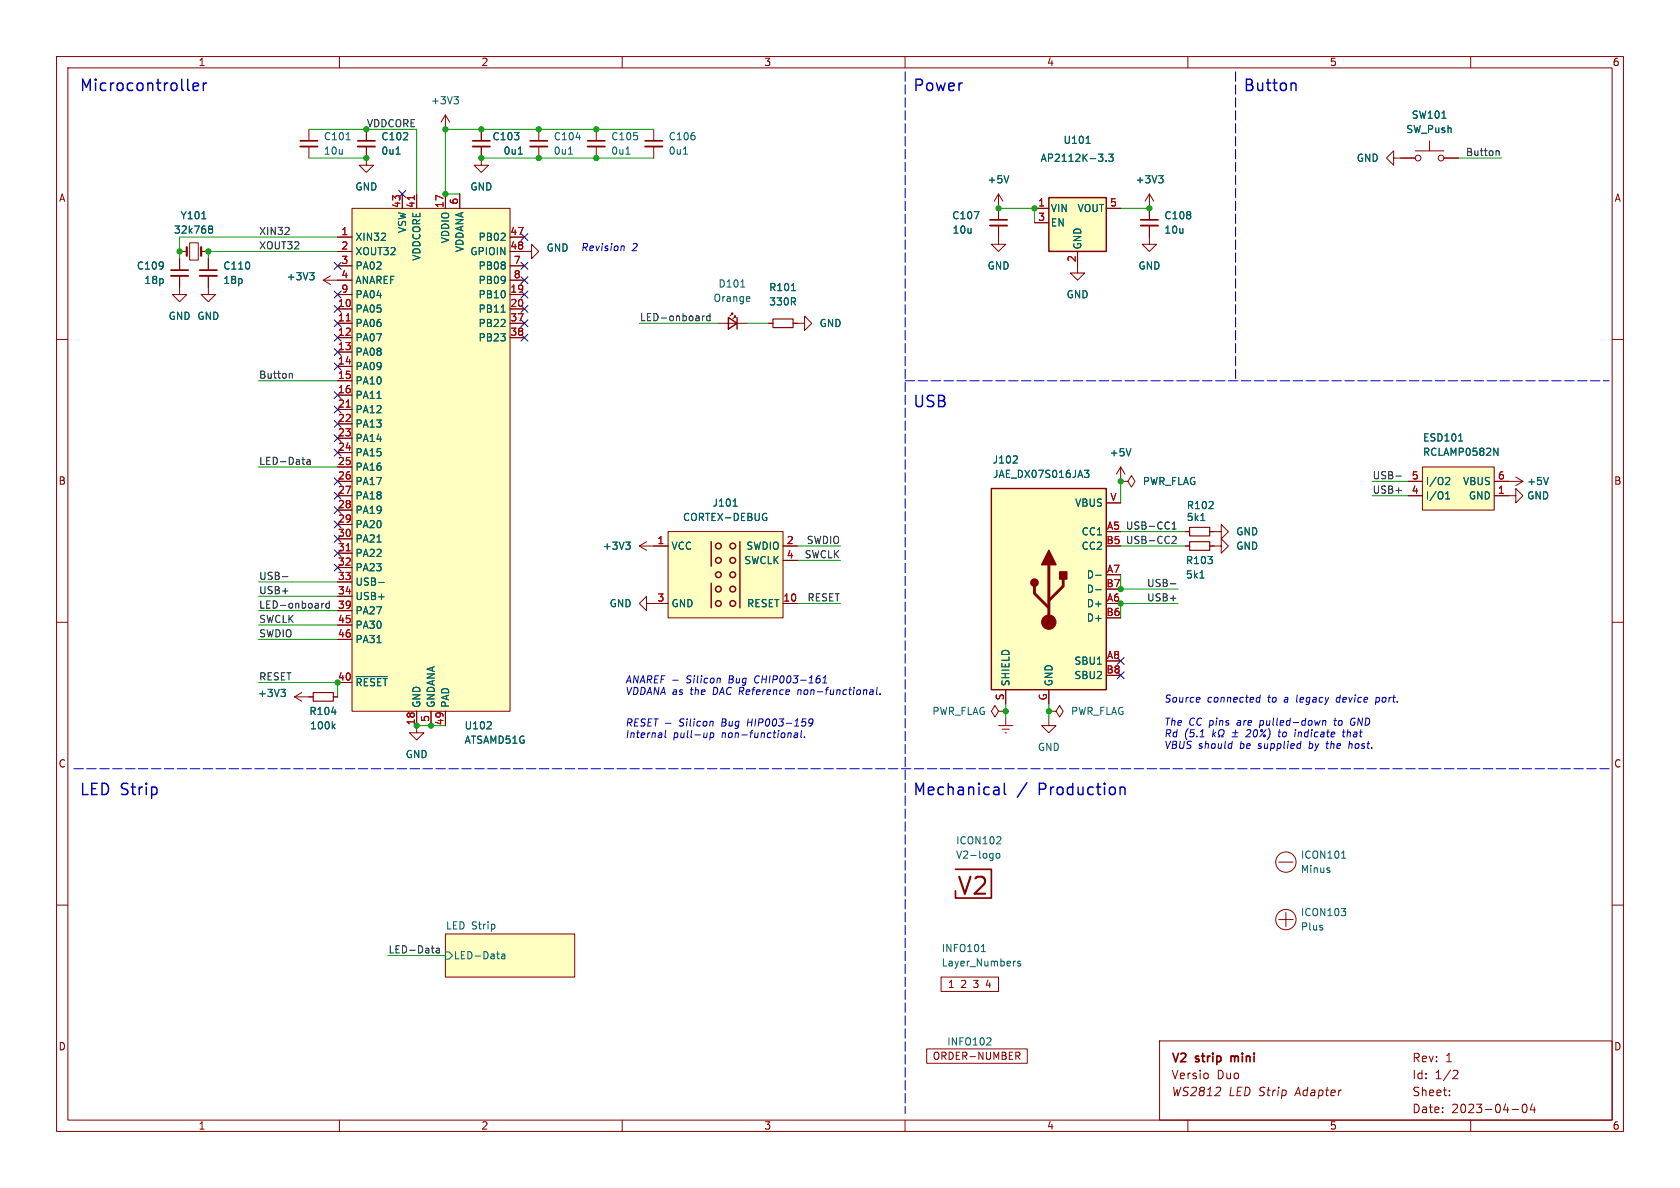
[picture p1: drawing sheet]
<svg xmlns="http://www.w3.org/2000/svg" width="297mm" height="210mm" viewBox="0 0 297 210" stroke-linecap="round" stroke-linejoin="round" font-family="sans-serif">
<g fill="none" stroke="#840000" stroke-width=".18">
<path d="M10 10h277v190h-277zM12 12h273v186h-273zM60 10v2M110 10v2M160 10v2M210 10v2M260 10v2M54.6 22.9v2M54.6 25.9v2M62.2 36.8h28v88.9h-28zM64.8 25.9v3.3h1.2l-1.2 1.3-1.3-1.3h1.3M64.8 22.9v2"/>
<path d="M71.1 34.3v2.5M73.7 34.3v2.5M78.7 20.3v2.6M78.7 34.3v2.5M78.7 20.3l-.7 1.3M78.7 20.3l.8 1.3M81.3 34.3v2.5M85.1 25.9v3.3h1.3l-1.3 1.3-1.3-1.3h1.3M85.1 22.9v2M95.2 22.9v2M95.2 25.9v2M105.4 22.9v2"/>
<path d="M105.4 25.9v2M115.6 22.9v2M115.6 25.9v2M176.5 39.9v3.3h1.3l-1.3 1.3-1.2-1.3h1.2M176.5 34.3v4.6M176.5 34.3l-.7 1.3M176.5 34.3l.8 1.3M182.9 36.8h2.5M182.9 39.4h2.5M195.6 36.8h2.5M203.2 39.9v3.3h1.3l-1.3 1.3-1.3-1.3h1.3M203.2 34.3l-.8 1.3"/>
<path d="M203.2 34.3v4.6M203.2 34.3l.8 1.3M246.4 27.9v-1.2l-1.3 1.2 1.3 1.3v-1.3h3.8M250.2 26.7h5.1M252.7 24.9v1.8M255.3 27.9h2.5M10 60h2M31.7 48.8v3.3h1.3l-1.3 1.2-1.2-1.2h1.2M31.7 44.5h1.3M31.7 45.7v2.1M33.5 42.9h1.6v3.1h-1.6zM35.6 44.5h1.2"/>
<path d="M36.8 48.8v3.3h1.3l-1.3 1.2-1.2-1.2h1.2M36.8 45.7v2.1M57.1 49.5l1.3 .8M57.1 49.5h5.1M58.4 48.8l-1.3 .7M59.7 44.5h2.5M59.7 57.2h2.5M59.7 41.9h2.5M59.7 54.6h2.5M59.7 59.7h2.5M59.7 52.1h2.5M59.7 47h2.5"/>
<path d="M90.2 44.5h3.8v-1.3l1.2 1.3-1.2 1.2v-1.2M90.2 49.5h2.5M90.2 57.2h2.5M90.2 41.9h2.5M90.2 54.6h2.5M90.2 59.7h2.5M90.2 52.1h2.5M90.2 47h2.5M127 57.2h5.1M129.5 55.6v-.2h-.2h.2l-.5 .5M130 56.1v-.2h-.2h.2l-.5 .5M135.9 57.2h.8"/>
<path d="M140.2 57.2h2v-1.3l1.3 1.3-1.3 1.2v-1.2M190.5 44.5v3.8h1.3l-1.3 1.2-1.3-1.2h1.3M285 60h2M59.7 62.2h2.5M59.7 64.8h2.5M59.7 67.3h2.5M59.7 69.9h2.5M59.7 72.4h2.5M59.7 74.9h2.5M59.7 77.5h2.5M59.7 85.1h2.5M59.7 87.6h2.5"/>
<path d="M59.7 80h2.5M59.7 82.6h2.5M59.7 90.2h2.5M59.7 92.7h2.5M59.7 95.3h2.5M59.7 97.8h2.5M113 96.5l1.3 .8M113 96.5h5.1M114.3 95.8l-1.3 .7M118.1 94h20.3v15.2h-20.3zM138.4 96.5h2.6M138.4 99.1h2.6"/>
<path d="M195.6 88.9h2.5M198.1 85.1h1.3l.6-1 .7 1-.7 1-.6-1M198.1 85.1h.1M198.1 82.6l-.7 1.2M198.1 82.6v2.5M198.1 82.6l.8 1.2M209.5 94h.8M209.5 96.5h.8M213.9 96.5h2v-1.2l1.3 1.2-1.3 1.3v-1.3M213.9 94h2v-1.3l1.3 1.3-1.3 1.3v-1.3M248.9 85.1h2.6M248.9 87.6h2.6"/>
<path d="M251.5 82.6h12.7v7.6h-12.7zM264.2 87.6h3.8v-1.2l1.2 1.2-1.2 1.3v-1.3M264.2 85.1h5M268 84.3l1.2 .8M269.2 85.1l-1.2 .8M10 110h2M59.7 100.3h2.5M59.7 102.9h2.5M59.7 105.4h2.5M59.7 108h2.5M59.7 110.5h2.5M59.7 113h2.5"/>
<path d="M114.3 106.7v-1.3l-1.3 1.3 1.3 1.3v-1.3h3.8M138.4 106.7h2.6M285 110h2M52.1 123.2l1.2 .8M52.1 123.2h3.3M53.3 122.4l-1.2 .8M58.9 123.2h.8M59.7 120.7h2.5M73.7 125.7v3.8h1.2l-1.2 1.3-1.3-1.3h1.3M76.2 125.7v2.6M78.7 125.7v2.6M176.5 125.7l-.6-1-.6 1 .6 1 .6-1h1.3"/>
<path d="M176.5 128.3h2.6M177.2 128.9h1.2M177.7 129.5h.2M177.8 125.7h.1M177.8 121.9v2.6M177.8 127v1.3M185.4 127v1.3h1.3l-1.3 1.2-1.3-1.2h1.3M185.4 125.7h1.3l.6-1 .7 1-.7 1-.6-1M185.4 125.7h.1M185.4 121.9v2.6M10 160h2M226.1 152.4h2.5"/>
<path d="M285 160h2M78.7 165.1h22.9v7.6h-22.9zM166.4 172.7h10.1v2.6h-10.1zM226.1 162.6h2.5M227.3 161.3v2.5M60 198v2M110 198v2M160 198v2M163.8 185.4h17.8v2.6h-17.8zM179.6 186h.5l.2 .2-.1 .4-.6 .1M179.9 186.7l.4 .6M205 184h80v14h-80z"/>
<path d="M210 198v2M213.5 189.8v.8M215.7 192.3l.1 .2-.1 .3M256.2 193.6v.1M256.2 192.8v.1M257.1 189.2l.5 .1 .1 .3-.9 1.1h.9M260 198v2M267.3 196.1h1.2M269.2 195.3l.3-.1a.8 .8 0 0 1 .5 .7 .8 .8 0 0 1-.5 .8l-.3-.1-.1-.5zM270.9 195.1l-.4 1.1h1M271.2 195.7v1"/>
<circle cx="250.7" cy="27.9" r=".51"/>
<circle cx="254.8" cy="27.9" r=".51"/>
<circle cx="227.3" cy="152.4" r="1.8"/>
<circle cx="227.3" cy="162.6" r="1.8"/>
</g>
<g fill="none" stroke="#840000" stroke-width=".3">
<path d="M53.1 24.9h3M63.2 24.9h3.1M83.6 24.9h3M93.7 24.9h3.1M103.9 24.9h3M114 24.9h3.1M175 38.9h3.1M201.7 38.9h3M30.2 47.8h3.1M35.3 47.8h3.1M168.9 153.7h6.4v5.1h-6.4v-1.3M217.6 186.7v1"/>
<path d="M217.7 186.8h-.1"/>
</g>
<g fill="#ffffc2" stroke="#ffffc2" stroke-width=".18">
<path d="M78.7 165.1h22.9v7.6h-22.9z"/>
<path d="M185.4 34.9h10.2v9.6h-10.2z"/>
<path d="M175.3 86.4h20.3v35.5h-20.3z"/>
<path d="M251.5 82.6h12.7v7.6h-12.7z"/>
<path d="M118.1 94h20.3v15.2h-20.3z"/>
<path d="M62.2 36.8h28v88.9h-28z"/>
</g>
<g fill="none" stroke="#006464" stroke-width=".18">
<path d="M80.3 17.1h.7l-.4 .5M80.8 17.6l.2 .2v.3l-.2 .3M35.7 38.7h.7M61.2 24.7h.7M70 27.3h.7M91.6 27.2h.8M100.5 27.3h.7M101.8 24.3h.8M110.7 27.3h.7M120.8 27.3h.7M172.2 37.4h.9l-.6 1.3M178.3 31.1l-.4 1.2"/>
<path d="M192 25.3h.7M194.2 27.2h.8l-.4 .5M194.9 27.9v.5M195.5 28.4v.1M196 27.2h.8l-.4 .5 .3 .2v.5l-.2 .1-.5-.1M204.8 31.1h.8l-.4 .4M205.4 31.5l.2 .3v.3l-.2 .2M254.9 20.9h.7M37 40.4l.1 .1M37 40l.3-.1 .2 .2 .1 .2-.3 .2M37.1 40.5h.2M37.1 40.5l-.1 .1"/>
<path d="M37.3 40.5l.3 .2-.1 .4-.2 .1h-.3M54.7 48.2h.8l-.4 .5M55.3 48.7l.2 .2v.3l-.2 .3M88.6 55.2h.7M131 50.7h.7M132.4 52.4l.2 .3-.6 .2M132.5 53.2l-.1 .1M139.9 51.4h.7M66.6 70.4h.8M199.9 79.3l-.4 1.3M257.9 78h.7M264.1 79.2l.7 1.3v-1.3"/>
<path d="M66.6 95.8h.8M110.6 95.8h.8l-.4 .5M111.2 96.3l.2 .3v.3l-.2 .2M129.6 89.5h.7M135.3 91.5h.3v.4l-.3 .1M135.4 90.7l.1 .1M179.7 80.7l.2 .1-.1 .3-.7 .8h.8M191.7 83.1h.8l-.4 .5 .3 .1v.6l-.1 .1-.5-.1M212.3 92h.7M255.6 88.2h.7M255.6 87.3l.3-.4v1.3M255.8 84.4l.4 .1 .1 .3-.8 .9h.8"/>
<path d="M273.7 84.4l-.4 1.3M63 119.6h5.5M66.6 113.6h.8M67 103h.9M193.7 101.7h1M193.7 104.2h1M212.1 102.2h.8M49.7 121.9h.7l-.4 .4M50.2 122.3l.2 .3v.3l-.2 .2M58.6 125.9h.8M58.9 128.4l.3 .4M59.2 128l-.4 .5"/>
<path d="M86.1 128.8h.8M86.8 127.7v.4M176.2 150.9h.3l.3 .2v.4l-.3 .2-.3-.1-.1-.1zM176.8 148l.1 .1v.3l-.7 .8h.7M237.2 151.7h.7M237.4 150.6l.1-.2v1.3M78.7 168.3h.7l.6 .6-.6 .6h-.7zM88.7 168.7h.5v.8M89.2 168.9l-.4 .1-.2 .2 .2 .3 .4-.1M173.5 168.2h.7M173.7 167.1l.2-.2v1.3M179.4 169.9h.1"/>
<path d="M180.4 170l-.3-.1-.2 .2 .1 .2 .4 .1v.3h-.5M237.1 160.6h.8l-.4 .5M237.8 161.1l.1 .2-.1 .5M175 183.5l.2 .2-.1 .3-.7 .7h.8"/>
</g>
<path d="M53.1 25.9h3M63.2 25.9h3.1M83.6 25.9h3M93.7 25.9h3.1M103.9 25.9h3M114 25.9h3.1M175 39.9h3.1M201.7 39.9h3M30.2 48.8h3.1M35.3 48.8h3.1" fill="none" stroke="#840000" stroke-width=".33"/>
<g fill="none" stroke="#840000" stroke-width=".25">
<path d="M185.4 34.9h10.2v9.6h-10.2zM128.8 56.1l1.5 1.1-1.5 1zM130.3 56.1v2.1M125.7 95.8v4.3M130.8 95.8v11.6M175.3 86.4h20.3v35.5h-20.3zM125.7 103.1v4.3"/>
<circle cx="127" cy="99.1" r=".51"/>
<circle cx="127" cy="96.5" r=".51"/>
<circle cx="129.5" cy="99.1" r=".51"/>
<circle cx="129.5" cy="96.5" r=".51"/>
<circle cx="127" cy="104.1" r=".51"/>
<circle cx="127" cy="106.7" r=".51"/>
<circle cx="127" cy="101.6" r=".51"/>
<circle cx="129.5" cy="104.1" r=".51"/>
<circle cx="129.5" cy="106.7" r=".51"/>
<circle cx="129.5" cy="101.6" r=".51"/>
</g>
<path d="M33 43.7v1.5M35.6 43.7v1.5" fill="none" stroke="#840000" stroke-width=".38"/>
<g fill="#840000" stroke="#840000" stroke-width=".25">
<path d="M185.4 97.3l1.3 2.5h-2.6z"/>
<path d="M187.3 101.1h1.3v1.3h-1.3z"/>
<circle cx="182.9" cy="103" r=".63"/>
</g>
<circle cx="185.4" cy="110" r="1.27" fill="#840000" stroke="#840000" stroke-width=".18"/>
<path d="M185.4 99.8v10.2M182.9 103.6v1.3l2.5 2.5M188 102.4v1.2l-2.6 2.6" fill="none" stroke="#840000" stroke-width=".51"/>
<path d="M136.7 56.4h3.5v1.5h-3.5zM210.3 93.2h3.6v1.5h-3.6zM210.3 95.8h3.6v1.5h-3.6zM55.4 122.4h3.5v1.6h-3.5z" fill="none" stroke="#840000" stroke-width=".2"/>
<path d="M73.2 34.6v.7M61.2 56.7h.7M61.2 72h.7M61.2 97.4h.7" fill="none" stroke="#a90000" stroke-width=".18"/>
<g fill="none" stroke="#0f0f0f" stroke-width=".18">
<path d="M264.7 26.6l.3 .2v.7M124.2 55.9v.8M124.6 55.9l-.4 .2M125.5 55.9h-.3l-.3 .2 .1 .5h.5M125.5 55.4v1.3M51.3 66l.4 .2v.7M54.3 81.3h.5v.8M54.8 81.6h-.4l-.2 .2 .2 .3 .4-.1M207.2 94.9l.5-.1 .2 .4-.7 .9h.7M207.2 93.5h.7M207.2 92.6l.4-.3v1.2M246.8 84.2h1"/>
<path d="M49.9 101.9h1M56.9 106.7v.8M57.2 106.7l-.3 .2M58.2 106.7h-.3l-.3 .2 .1 .5h.5M58.2 106.2v1.3M206.9 103.2h1M77.1 167.7h.5l.1 .8M77.7 167.9l-.4 .1-.2 .2 .2 .3 .4-.1"/>
</g>
<path d="M35.9 14.7v1.3M36.5 14.7a.51 .51 0 0 0-.6 .3M177.6 138.5v1.7l.2 .3" fill="none" stroke="#0000c2" stroke-width=".25"/>
<g fill="none" stroke="#0000c2" stroke-width=".18">
<path d="M110 43.5l.4 .2-.1 .6M122.2 119.5h-.5l-.1 .1-.1 .3 .5 .3 .1 .3-.3 .2h-.4M122.7 119.9l-.1 .8M122.8 119.5v.1M123.4 119.5l-.2 1.1 .2 .1M124 119.9l-.1 .8M124 119.5v.1M125.1 119.9h-.4l-.2 .6 .2 .2h.3M126.8 119.9l-.1 .8M134.3 119.6a.61 .61 0 0 0-.9 .3 .61 .61 0 0 0 .5 .8l.2-.1M134.8 119.5l-.1 1.2M135.5 119.5l-.1 1.2"/>
<path d="M136.1 119.5l-.1 1.2M138.1 119.6l.3-.1a.75 .75 0 0 1-.3 1.2l-.2-.1v-.4zM139.3 119.6l.3-.1a.75 .75 0 0 1-.3 1.2l-.2-.1v-.4zM140.3 119.5h.8l-.5 .4 .4 .2-.1 .5-.2 .1-.5-.1M143.1 119.8l.4-.3-.1 1.2M145 119.5h-.4a.88 .88 0 0 0-.2 1.2l.5-.1 .1-.4-.2-.3h-.3l-.2 .3M145.5 119.8l.4-.3-.1 1.2M117.7 129.1l-.1 1.1 .1 .2M121 127.1h-.5l-.2 .1-.1 .4 .6 .2v.3l-.2 .3-.5-.1M121.5 127.5l-.2 .9M121.5 127.1v.1M122.1 127.1l-.1 1.1 .1 .2"/>
<path d="M122.7 127.5l-.1 .9M122.8 127.1v.1M123.9 127.6l-.4-.1-.3 .2 .1 .6h.5M124.4 127.6l.2-.1 .3 .1v.5l-.1 .2-.3 .1-.2-.2zM125 129.5l-.1 .9M125.6 127.6l.1-.1 .3 .1v.8M125.6 127.5l-.1 .9M125.6 129.6h.5l.1 .6-.3 .2-.4-.1M125.6 129.5l-.1 1.3M125.7 120l.2-.1 .3 .1v.5l-.1 .2h-.3l-.2-.1zM126.8 120l.2-.1h.3v.8M132.2 127.7h.7"/>
<path d="M132.3 127.1l-.2 1.3M133 127.1l-.2 1.3M133.6 127.1l-.2 1.3M134.1 127.7h.6l.2-.2v-.3l-.2-.1h-.5l-.2 1.3M134.7 120.1h.8M135.5 127.2l.3-.1a.75 .75 0 0 1-.2 1.3l-.2-.2-.1-.3zM136.7 120.1h.6l.1-.2v-.3l-.2-.1h-.5l-.1 1.2M136.7 127.2l.3-.1a.75 .75 0 0 1-.2 1.3l-.2-.2-.1-.3zM137.8 127.1h.8l-.5 .5 .3 .1v.5l-.2 .2-.6-.2M139 127.9h1M139.7 129.5l.2 .2-.1 .7M140.5 128.4h.7"/>
<path d="M140.5 129.6h.5l-.1 .8M140.6 127.4l.4-.3-.2 1.3M141 129.9l-.6 .1v.2l.1 .2 .4-.1M141.1 121.9l-.1 .9M141.2 122l-.1 .1M141.5 120.2h1M141.7 129.1l-.1 1.1 .1 .2M142.2 130.3v.1M142.5 127.1h-.6l-.1 .6 .1-.1h.5l.1 .2-.2 .4-.1 .2-.5-.2M143 120.7h.7M143.7 127.6l-.3 .3h-.2l-.2-.3v-.3l.3-.2h.2l.2 .2a.96 .96 0 0 1-.5 1.1h-.2M145.4 120.7h.7"/>
<path d="M153.9 122h.4v.8M154.4 122.2l-.5 .1-.2 .2 .2 .3 .4-.1M155.1 121.5l-.2 1.1 .2 .2M155.6 122.7v.1M207 122.9h-.5l-.3 .2 .1 .3 .5 .2v.4l-.2 .1h-.5M207.4 123.4l.2-.1 .4 .1v.5l-.2 .2h-.3l-.1-.1zM208.6 123.3v.8h.3l.2-.1M209.1 123.3l-.1 .8M209.7 123.3l-.1 .8M210.1 123.3l-.4 .2M211.1 123.3h-.5l-.2 .6 .2 .2h.4M211.5 123.7l.6-.1v-.3h-.5l-.1 .6 .1 .2h.4"/>
<path d="M214.5 129l-.1 1.3M214.5 129.8l.3 .5M214.9 129.4l-.5 .5M215.4 129.3v.4l.3 .3-.1 .3h-.3M216.4 129.3a.58 .58 0 0 1-.4 .7v.3h.3M217.8 130.3h1M217.8 131l-.1 1.3M217.9 129.5h1M218.4 129l-.1 1M220.6 129l-.2 .1M220.9 129l.2 .2-.1 .3-.8 .8h.8M222 129a.82 .82 0 0 0-.2 1.3 .75 .75 0 0 0 .3-1.3"/>
<path d="M222.3 123.3h.4M222.7 124.1h-.4M222.8 122.9l-.2 1.2M223.4 130h.3l-.1 .2h-.2zM223.8 129l-1.1 1.3M224.5 129.3v.6l-.4 .8M226 129.4h.4M226.2 129l-.1 1.1 .2 .2M229 129.4l-.1 .9M233.4 127.4l-.4 .8M233.9 127.5l.2-.1h.3l-.1 .8M233.9 127.4l-.1 .8"/>
<path d="M234.4 131.5h.5M234.7 131l-.2 1.1 .3 .2M235.8 127.4h.5M236 126.9l-.1 1.1 .3 .2M236.4 123.3l-.2 .6 .2 .2M237.3 129.4h.5M237.6 129l-.2 1.1 .3 .2M238.6 131l-.2 1.3M238.9 131.5l-.4 .1M239.3 126.9a.65 .65 0 0 0-.6 .7 .65 .65 0 0 0 .5 .6M243.2 124.1h.4M243.3 123.3l-.1 1.2"/>
<path d="M243.7 123.3h-.4"/>
</g>
<path d="M160 12.7v184.2M218.4 12.7v54.6M160 67.3h124.5M284.5 135.9h-271.8" fill="none" stroke="#0000c2" stroke-width=".18" stroke-dasharray="1.7 .6"/>
<g fill="none" stroke="#009600" stroke-width=".18">
<path d="M54.6 22.9h19.1v11.4M54.6 27.9h10.2M85.1 27.9h30.5M115.6 22.9h-36.9v11.4h2.6M176.5 36.8h6.4v2.6M198.1 36.8h5.1M257.8 27.9h7.6M59.7 44.5h-22.9v1.2M59.7 41.9h-28v3.8M113 57.2h14M132.1 57.2h3.8M45.7 67.3h14"/>
<path d="M45.7 82.6h14M141 96.5h7.6M141 99.1h7.6M198.1 96.5h11.4M198.1 85.1v3.8M198.1 94h11.4M242.6 85.1h6.3M242.6 87.6h6.3M45.7 102.9h14M45.7 105.4h14M45.7 108h14M45.7 110.5h14"/>
<path d="M45.7 113h14M141 106.7h7.6M198.1 101.6v2.5h10.2M208.3 106.7h-10.2v2.5M45.7 120.7h14v2.5M73.7 128.3h5M177.8 124.5v2.5M185.4 124.5v2.5M68.6 168.9h10.1"/>
</g>
<g fill="none" stroke="#000084" stroke-width=".18">
<path d="M70.5 33.7l1.2 1.2M71.7 33.7l-1.2 1.2M59.1 54l1.2 1.2M59.1 56.5l1.2 1.3M59.1 59.1l1.2 1.2M59.1 46.4l1.2 1.2M59.1 51.5l1.2 1.2M60.3 54l-1.2 1.2M60.3 56.5l-1.2 1.3M60.3 59.1l-1.2 1.2M60.3 46.4l-1.2 1.2M60.3 51.5l-1.2 1.2"/>
<path d="M92.1 51.5l1.2 1.2M92.1 54l1.2 1.2M92.1 48.9l1.2 1.2M92.1 46.4l1.2 1.2M92.1 41.3l1.2 1.2M92.1 59.1l1.2 1.2M92.1 56.5l1.2 1.3M93.3 59.1l-1.2 1.2M93.3 56.5l-1.2 1.3M93.3 54l-1.2 1.2M93.3 46.4l-1.2 1.2M93.3 51.5l-1.2 1.2"/>
<path d="M93.3 41.3l-1.2 1.2M93.3 48.9l-1.2 1.2M59.1 79.4l1.2 1.2M59.1 64.2l1.2 1.2M59.1 71.8l1.2 1.2M59.1 74.3l1.2 1.2M59.1 76.9l1.2 1.2M59.1 69.2l1.2 1.3M59.1 61.6l1.2 1.2M60.3 79.4l-1.2 1.2M60.3 64.2l-1.2 1.2M60.3 71.8l-1.2 1.2"/>
<path d="M60.3 74.3l-1.2 1.2M60.3 76.9l-1.2 1.2M60.3 69.2l-1.2 1.3M60.3 61.6l-1.2 1.2M59.1 92.1l1.2 1.2M59.1 89.6l1.2 1.2M59.1 87l1.2 1.2M59.1 84.5l1.2 1.2M59.1 99.7l1.2 1.2M59.1 94.6l1.2 1.3M59.1 97.2l1.2 1.2M60.3 92.1l-1.2 1.2"/>
<path d="M60.3 89.6l-1.2 1.2M60.3 87l-1.2 1.2M60.3 84.5l-1.2 1.2M60.3 99.7l-1.2 1.2M60.3 94.6l-1.2 1.3M60.3 97.2l-1.2 1.2M197.5 116.2l1.2 1.2M197.5 118.8l1.2 1.2M198.7 116.2l-1.2 1.2M198.7 118.8l-1.2 1.2"/>
</g>
<g fill="#009600" stroke="#009600" stroke-width=".18">
<circle cx="59.7" cy="120.7" r=".46"/>
<circle cx="185.4" cy="125.7" r=".46"/>
<circle cx="198.1" cy="106.7" r=".46"/>
<circle cx="198.1" cy="104.1" r=".46"/>
<circle cx="78.7" cy="22.9" r=".46"/>
<circle cx="78.7" cy="34.3" r=".46"/>
<circle cx="36.8" cy="44.5" r=".46"/>
<circle cx="31.7" cy="44.5" r=".46"/>
<circle cx="64.8" cy="27.9" r=".46"/>
<circle cx="64.8" cy="22.9" r=".46"/>
<circle cx="177.8" cy="125.7" r=".46"/>
<circle cx="73.7" cy="128.3" r=".46"/>
<circle cx="76.2" cy="128.3" r=".46"/>
<circle cx="198.1" cy="85.1" r=".46"/>
<circle cx="182.9" cy="36.8" r=".46"/>
<circle cx="203.2" cy="36.8" r=".46"/>
<circle cx="176.5" cy="36.8" r=".46"/>
<circle cx="85.1" cy="22.9" r=".46"/>
<circle cx="95.2" cy="22.9" r=".46"/>
<circle cx="95.2" cy="27.9" r=".46"/>
<circle cx="105.4" cy="22.9" r=".46"/>
<circle cx="85.1" cy="27.9" r=".46"/>
<circle cx="105.4" cy="27.9" r=".46"/>
</g>
<text font-size="4.2" fill="#840000" x="169" y="158.7">V2</text>
<g font-size="2.8" fill="#0000c2">
<text x="14" y="16.3">Microcontroller</text>
<text x="161.3" y="16.3">Power</text>
<text x="219.7" y="16.3">Button</text>
<text x="161.3" y="72.1">USB</text>
<text x="14" y="140.7">LED Strip</text>
<text x="161.3" y="140.7">Mechanical</text>
<text x="179.8" y="140.7">/</text>
<text x="183.8" y="140.7">Production</text>
</g>
<g font-size="2.1" fill="#840000">
<text x="207" y="188.2">V2</text>
<text x="207" y="191">Versio</text>
<text x="211.5" y="188.2">strip</text>
<text x="215.1" y="191">Duo</text>
<text x="218.3" y="188.2">mini</text>
<text x="249.6" y="188">Rev:</text>
<text x="249.6" y="191">Id:</text>
<text x="253.7" y="191">1/2</text>
<text x="255.5" y="188">1</text>
<text x="207" y="194">WS2812</text>
<text x="217.2" y="194">LED Strip</text>
<text x="229.1" y="194">Adapter</text>
<text x="249.6" y="197">Date:</text>
<text x="249.6" y="194">Sheet:</text>
<text x="256.6" y="197">2023-04-04</text>
</g>
<g font-size="1.8" fill="#840000">
<text x="35" y="11.9">1</text>
<text x="85" y="11.9">2</text>
<text x="135" y="11.9">3</text>
<text x="185" y="11.9">4</text>
<text x="235" y="11.9">5</text>
<text x="285" y="11.9">6</text>
<text x="10.3" y="35.9">A</text>
<text x="285.3" y="35.9">A</text>
<text x="10.3" y="85.9">B</text>
<text x="285.3" y="85.9">B</text>
<text x="10.3" y="135.9">C</text>
<text x="285.3" y="135.9">C</text>
<text x="167.5" y="174.9">1</text>
<text x="169.9" y="174.9">2</text>
<text x="172.3" y="174.9">3</text>
<text x="174.7" y="174.9">4</text>
<text x="10.3" y="185.9">D</text>
<text x="285.3" y="185.9">D</text>
<text x="164.8" y="187.6">ORDER-NUMBER</text>
<text x="35" y="199.9">1</text>
<text x="85" y="199.9">2</text>
<text x="135" y="199.9">3</text>
<text x="185" y="199.9">4</text>
<text x="235" y="199.9">5</text>
<text x="285" y="199.9">6</text>
</g>
<g font-size="1.8" fill="#0f0f0f">
<text x="64.8" y="22.6">VDDCORE</text>
<text x="259.1" y="27.7">Button</text>
<text x="45.7" y="41.6">XIN32</text>
<text x="45.7" y="44.2">XOUT32</text>
<text x="113" y="56.9">LED-onboard</text>
<text x="45.7" y="67">Button</text>
<text x="45.7" y="82.3">LED-Data</text>
<text x="242.6" y="87.3">USB+</text>
<text x="242.6" y="84.8">USB-</text>
<text x="195.6" y="93.7">A5 USB-CC1</text>
<text x="142.2" y="98.8">SWCLK</text>
<text x="142.5" y="96.2">SWDIO</text>
<text x="198.9" y="96.2">USB-CC2</text>
<text x="45.7" y="102.6">USB-</text>
<text x="45.7" y="105.1">USB+</text>
<text x="45.7" y="107.7">LED-onboard</text>
<text x="142.6" y="106.4">RESET</text>
<text x="202.7" y="103.9">USB-</text>
<text x="202.7" y="106.4">USB+</text>
<text x="45.7" y="112.7">SWDIO</text>
<text x="45.7" y="110.2">SWCLK</text>
<text x="45.7" y="120.4">RESET</text>
<text x="68.6" y="168.6">LED-Data</text>
</g>
<g font-size="1.8" fill="#006464">
<text x="76.1" y="18.6">+3V3</text>
<text x="248.5" y="23.7">SW_Push</text>
<text x="249.5" y="21.2">SW101</text>
<text x="57.2" y="25">C101</text>
<text x="57.2" y="27.5">10u</text>
<text x="67.3" y="25">C102</text>
<text x="67.3" y="27.5">0u1</text>
<text x="87" y="25">C103</text>
<text x="88.9" y="27.5">0u1</text>
<text x="97.8" y="25">C104</text>
<text x="97.8" y="27.5">0u1</text>
<text x="108" y="25">C105</text>
<text x="108" y="27.5">0u1</text>
<text x="118.1" y="25">C106</text>
<text x="118.1" y="27.5">0u1</text>
<text x="183.9" y="28.8">AP2112K-3.3</text>
<text x="187.9" y="25.6">U101</text>
<text x="239.8" y="28.8">GND</text>
<text x="62.7" y="33.9">GND</text>
<text x="83.1" y="33.9">GND</text>
<text x="174.5" y="32.6">+5V</text>
<text x="200.7" y="32.6">+3V3</text>
<text x="30.7" y="41.5">32k768</text>
<text x="31.8" y="39">Y101</text>
<text x="72" y="41.3" transform="rotate(-90 72 41.3)">VSW</text>
<text x="168.2" y="39">C107</text>
<text x="168.3" y="41.5">10u</text>
<text x="185.7" y="37.7">VIN</text>
<text x="185.7" y="40.2">EN</text>
<text x="190.4" y="37.7">VOUT</text>
<text x="205.7" y="39">C108</text>
<text x="205.7" y="41.5">10u</text>
<text x="24.1" y="47.9">C109</text>
<text x="39.4" y="47.9">C110</text>
<text x="62.7" y="42.8">XIN32</text>
<text x="62.7" y="45.3">XOUT32</text>
<text x="62.7" y="47.9">PA02</text>
<text x="74.5" y="46.2" transform="rotate(-90 74.5 46.2)">VDDCORE</text>
<text x="79.6" y="43.1" transform="rotate(-90 79.6 43.1)">VDDIO</text>
<text x="82.1" y="44.7" transform="rotate(-90 82.1 44.7)">VDDANA</text>
<text x="83" y="45.3">GPIOIN</text>
<text x="84.5" y="42.8">PB02</text>
<text x="84.5" y="47.9">PB08</text>
<text x="96.5" y="44.7">GND</text>
<text x="174.5" y="47.9">GND</text>
<text x="191.4" y="44.2" transform="rotate(-90 191.4 44.2)">GND</text>
<text x="201.2" y="47.9">GND</text>
<text x="25.4" y="50.4">18p</text>
<text x="39.4" y="50.4">18p</text>
<text x="50.6" y="49.8">+3V3</text>
<text x="62.7" y="50.4">ANAREF</text>
<text x="62.7" y="52.9">PA04</text>
<text x="84.5" y="52.9">PB10</text>
<text x="84.5" y="50.4">PB09</text>
<text x="126" y="53.6">Orange</text>
<text x="126.9" y="51">D101</text>
<text x="135.9" y="51.7">R101</text>
<text x="188.5" y="52.9">GND</text>
<text x="29.7" y="56.7">GND GND</text>
<text x="62.7" y="55.5">PA05</text>
<text x="62.7" y="58">PA06</text>
<text x="84.5" y="55.5">PB11</text>
<text x="84.5" y="58">PB22</text>
<text x="135.9" y="54.2">330R</text>
<text x="144.8" y="58">GND</text>
<text x="62.7" y="60.6">PA07</text>
<text x="62.7" y="63.1">PA08</text>
<text x="62.7" y="65.6">PA09</text>
<text x="84.5" y="60.6">PB23</text>
<text x="62.7" y="68.2">PA10</text>
<text x="62.7" y="70.7">PA11</text>
<text x="62.7" y="73.3">PA12</text>
<text x="62.7" y="75.8">PA13</text>
<text x="62.7" y="78.3">PA14</text>
<text x="62.7" y="80.9">PA15</text>
<text x="62.7" y="83.4">PA16</text>
<text x="175.4" y="82.1">J102</text>
<text x="196.1" y="80.9">+5V</text>
<text x="251.5" y="78.2">ESD101</text>
<text x="251.5" y="80.8">RCLAMP0582N</text>
<text x="62.7" y="86">PA17</text>
<text x="62.7" y="88.5">PA18</text>
<text x="125.9" y="89.8">J101</text>
<text x="175.5" y="84.7">JAE_DX07S016JA3</text>
<text x="190" y="89.8">VBUS</text>
<text x="201.9" y="86">PWR_FLAG</text>
<text x="252" y="88.5">I/O1</text>
<text x="252" y="86">I/O2</text>
<text x="258.5" y="86">VBUS</text>
<text x="259.6" y="88.5">GND</text>
<text x="269.9" y="86">+5V</text>
<text x="269.9" y="88.5">GND</text>
<text x="62.7" y="91">PA19</text>
<text x="62.7" y="93.6">PA20</text>
<text x="120.6" y="92.3">CORTEX-DEBUG</text>
<text x="191.1" y="94.8">CC1</text>
<text x="209.7" y="92.3">5k1</text>
<text x="209.7" y="90.2">R102</text>
<text x="218.4" y="94.8">GND</text>
<text x="62.7" y="96.1">PA21</text>
<text x="62.7" y="98.7">PA22</text>
<text x="62.7" y="101.2">PA23</text>
<text x="106.5" y="97.4">+3V3</text>
<text x="118.6" y="97.4">VCC</text>
<text x="131.5" y="99.9">SWCLK</text>
<text x="131.9" y="97.4">SWDIO</text>
<text x="191.1" y="97.4">CC2</text>
<text x="209.6" y="99.9">R103</text>
<text x="218.4" y="97.4">GND</text>
<text x="62.7" y="103.7">USB-</text>
<text x="62.7" y="106.3">USB+</text>
<text x="107.7" y="107.5">GND</text>
<text x="118.6" y="107.5">GND</text>
<text x="132" y="107.5">RESET</text>
<text x="192" y="107.5">D+</text>
<text x="192" y="102.5">D-</text>
<text x="192" y="105">D-</text>
<text x="209.6" y="102.5">5k1</text>
<text x="62.7" y="108.8">PA27</text>
<text x="62.7" y="111.4">PA30</text>
<text x="62.7" y="113.9">PA31</text>
<text x="192" y="110.1">D+</text>
<text x="189.8" y="117.7">SBU1</text>
<text x="45.5" y="123.4">+3V3</text>
<text x="62.7" y="121.5">~{RESET}</text>
<text x="74.5" y="125.2" transform="rotate(-90 74.5 125.2)">GND</text>
<text x="77.1" y="125.2" transform="rotate(-90 77.1 125.2)">GNDANA</text>
<text x="79.6" y="125.2" transform="rotate(-90 79.6 125.2)">PAD</text>
<text x="178.7" y="121.4" transform="rotate(-90 178.7 121.4)">SHIELD</text>
<text x="186.3" y="121.4" transform="rotate(-90 186.3 121.4)">GND</text>
<text x="189.8" y="120.2">SBU2</text>
<text x="54.6" y="126.6">R104</text>
<text x="54.7" y="129.1">100k</text>
<text x="82" y="129.1">U102</text>
<text x="82" y="131.7">ATSAMD51G</text>
<text x="164.7" y="126.6">PWR_FLAG</text>
<text x="189.2" y="126.6">PWR_FLAG</text>
<text x="71.6" y="134.2">GND</text>
<text x="183.4" y="132.9">GND</text>
<text x="168.9" y="149.5">ICON102</text>
<text x="168.9" y="152">V2-logo</text>
<text x="229.9" y="152">ICON101</text>
<text x="229.9" y="154.5">Minus</text>
<text x="78.7" y="164.4">LED Strip</text>
<text x="229.9" y="162.2">ICON103</text>
<text x="229.9" y="164.7">Plus</text>
<text x="80.1" y="169.8">LED-Data</text>
<text x="166.4" y="168.5">INFO101</text>
<text x="166.4" y="171">Layer_Numbers</text>
<text x="167.4" y="185">INFO102</text>
</g>
<g font-size="1.8" fill="#a90000">
<text x="60.3" y="41.7">1</text>
<text x="70.9" y="36.9" transform="rotate(-90 70.9 36.9)">43</text>
<text x="73.4" y="36.9" transform="rotate(-90 73.4 36.9)">41</text>
<text x="78.5" y="36.9" transform="rotate(-90 78.5 36.9)">17</text>
<text x="81" y="36.3" transform="rotate(-90 81 36.3)">6</text>
<text x="90.1" y="41.7">47</text>
<text x="183.4" y="36.6">1</text>
<text x="183.4" y="39.1">3</text>
<text x="196.1" y="36.6">5</text>
<text x="60.3" y="44.2">2</text>
<text x="60.3" y="46.7">3</text>
<text x="90.1" y="44.2">48</text>
<text x="90.7" y="46.7">7</text>
<text x="190.2" y="46.4" transform="rotate(-90 190.2 46.4)">2</text>
<text x="60.3" y="49.3">4</text>
<text x="60.3" y="51.8">9</text>
<text x="90.1" y="51.8">19</text>
<text x="90.7" y="49.3">8</text>
<text x="59.6" y="54.4">10</text>
<text x="59.6" y="56.9">11</text>
<text x="59.6" y="59.4">12</text>
<text x="90.1" y="54.4">20</text>
<text x="90.1" y="56.9">37</text>
<text x="90.1" y="59.4">38</text>
<text x="59.6" y="62">13</text>
<text x="59.6" y="64.5">14</text>
<text x="59.6" y="67.1">15</text>
<text x="59.6" y="69.6">16</text>
<text x="59.6" y="72.1">21</text>
<text x="59.6" y="74.7">22</text>
<text x="59.6" y="77.2">23</text>
<text x="59.6" y="79.8">24</text>
<text x="59.6" y="82.3">25</text>
<text x="59.6" y="84.8">26</text>
<text x="59.6" y="87.4">27</text>
<text x="59.6" y="89.9">28</text>
<text x="196.2" y="88.6">V</text>
<text x="249.5" y="87.4">4</text>
<text x="249.5" y="84.8">5</text>
<text x="264.7" y="87.4">1</text>
<text x="264.7" y="84.8">6</text>
<text x="59.6" y="92.5">29</text>
<text x="59.6" y="95">30</text>
<text x="195.6" y="93.7">A5</text>
<text x="59.6" y="97.5">31</text>
<text x="59.6" y="100.1">32</text>
<text x="116.1" y="96.3">1</text>
<text x="139" y="96.3">2</text>
<text x="139" y="98.8">4</text>
<text x="195.5" y="96.3">B5</text>
<text x="195.6" y="101.3">A7</text>
<text x="59.6" y="102.6">33</text>
<text x="59.6" y="105.2">34</text>
<text x="59.6" y="107.7">39</text>
<text x="116.1" y="106.4">3</text>
<text x="138.4" y="106.4">10</text>
<text x="195.5" y="103.9">B7</text>
<text x="195.6" y="106.4">A6</text>
<text x="59.6" y="110.2">45</text>
<text x="59.6" y="112.8">46</text>
<text x="195.5" y="109">B6</text>
<text x="195.5" y="119.1">B8</text>
<text x="195.6" y="116.6">A8</text>
<text x="59.6" y="120.4">40</text>
<text x="177.5" y="123.9" transform="rotate(-90 177.5 123.9)">S</text>
<text x="185.2" y="123.9" transform="rotate(-90 185.2 123.9)">G</text>
<text x="73.4" y="128.3" transform="rotate(-90 73.4 128.3)">18</text>
<text x="75.9" y="127.7" transform="rotate(-90 75.9 127.7)">5</text>
<text x="78.5" y="128.3" transform="rotate(-90 78.5 128.3)">49</text>
</g>
<g font-size="1.8" fill="#0000c2">
<text x="102.6" y="44.5">Revision</text>
<text x="111.7" y="44.5">2</text>
<text x="110.5" y="120.9">ANAREF -</text>
<text x="110.5" y="122.9">VDDANA as</text>
<text x="122.1" y="122.9">the</text>
<text x="126.3" y="122.9">DAC Reference</text>
<text x="129.1" y="120.9">Bug</text>
<text x="141.6" y="122.9">non-functional.</text>
<text x="213.4" y="124.3">connected</text>
<text x="224.2" y="124.3">to</text>
<text x="227.3" y="124.3">a</text>
<text x="229.6" y="124.3">legacy</text>
<text x="236.9" y="124.3">device</text>
<text x="244" y="124.3">port.</text>
<text x="110.5" y="128.5">RESET -</text>
<text x="110.5" y="130.6">Internal</text>
<text x="119" y="130.6">pull-up</text>
<text x="127.6" y="130.6">non-functional.</text>
<text x="127.8" y="128.5">Bug</text>
<text x="205.7" y="128.4">The</text>
<text x="205.7" y="130.4">Rd (5.1</text>
<text x="210.1" y="128.4">CC pins</text>
<text x="218.9" y="128.4">are</text>
<text x="223.1" y="128.4">pulled-down</text>
<text x="226.7" y="130.4">to</text>
<text x="229.7" y="130.4">indicate</text>
<text x="236.5" y="128.4">to</text>
<text x="238.4" y="130.4">that</text>
<text x="239.6" y="128.4">GND</text>
<text x="205.7" y="132.5">VBUS should</text>
<text x="219.3" y="132.5">be</text>
<text x="222.7" y="132.5">supplied</text>
<text x="231.8" y="132.5">by</text>
<text x="235.1" y="132.5">the</text>
<text x="239.3" y="132.5">host.</text>
</g>
</svg>
